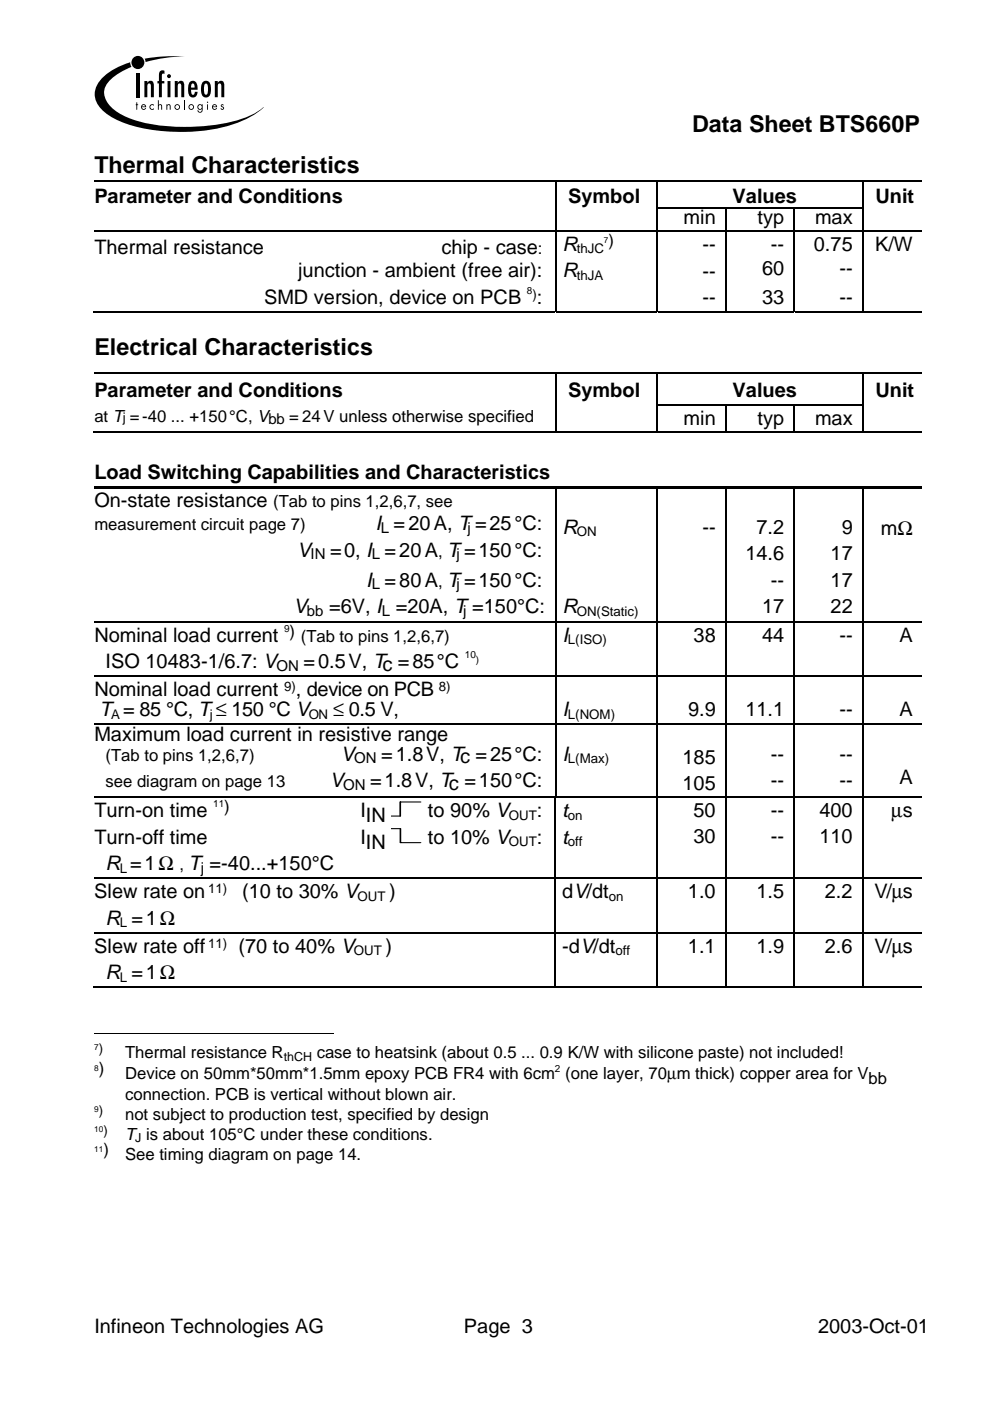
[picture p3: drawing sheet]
<svg xmlns="http://www.w3.org/2000/svg" width="210mm" height="297mm" viewBox="0 0 210 297" stroke-linecap="round" stroke-linejoin="round" font-family="sans-serif">
<g fill="#000">
<path d="M28.9 15.5h.7v5.1h-.7zM30.7 12.4a35.1 35.1 0 0 1 8.5-.4 30.5 30.5 0 0 0-8.3 1.2zM30.6 17.2h.6v.4a.77 .77 0 0 1 1.1-.4 .77 .77 0 0 1 .3 1.1v2.3h-.6v-2.6l-.4-.3a.59 .59 0 0 0-.4 .8v2.1h-.6zM33.9 15.2a.87 .87 0 0 1 1-.2v.7l-.3-.1-.3 .3v1.3h.5v.5h-.5v2.9h-.6v-2.9h-.3v-.5h.3v-1.5zM37.1 17.2h.6v.4a.77 .77 0 0 1 1-.4 .77 .77 0 0 1 .4 1.1v2.3h-.7v-2.6l-.3-.3a.59 .59 0 0 0-.4 .8v2.1h-.6zM45.5 17.2h.7v.4a.77 .77 0 0 1 1-.4 .77 .77 0 0 1 .4 1.1v2.3h-.7v-2.6l-.3-.3a.59 .59 0 0 0-.4 .8v2.1h-.7zM28.9 21.7h.2v.4h.2v.2h-.2v1h-.2v-1h-.1zM31.9 22.3l.6-.2 .1 .1v.3a.41 .41 0 0 0-.6-.1 .41 .41 0 0 0 0 .6 .41 .41 0 0 0 .6-.1v.3a.6 .6 0 0 1-.8-.1 .6 .6 0 0 1 .1-.8zM33.5 21.2h.2v1.1l.3-.2 .3 .2 .1 1h-.2v-.9l-.3-.1-.2 .2v.8h-.2zM35.3 22.1h.2v.2l.3-.2 .2 .1 .2 1.1h-.2v-.9l-.2-.1-.3 .2v.8h-.2zM46.9 22.2a.33 .33 0 0 1 .3-.1 .33 .33 0 0 1 .2 .2h-.4l.1 .2a.4 .4 0 0 1 .4 .3 .4 .4 0 0 1-.3 .5 .4 .4 0 0 1-.5-.3l.6 .1-.1-.3a.41 .41 0 0 1-.3-.6zM21.7 16.5a14.4 14.4 0 0 1 5.9-3.3l.3 1a9.8 9.8 0 0 0-5.7 4.4 4.2 4.2 0 0 0 1.7 4.4 20 20 0 0 0 11.1 3.7 38.2 38.2 0 0 0 18.3-2.3l2.6-1.7a18.9 18.9 0 0 1-10.1 4.6 39.8 39.8 0 0 1-19.8-1.3 9.9 9.9 0 0 1-5.5-4.3 4.4 4.4 0 0 1 1.2-5.2z"/>
<path d="M117.7 38.3h.2v.3h-.2zM139.3 38.3h.2v.3h-.2zM182.8 38.3h.3v.3h-.3zM117.7 43.9h.2v.3h-.2zM117.7 48.9h.2v.3h-.2zM139.3 43.9h.2v.3h-.2zM139.3 48.9h.2v.3h-.2zM153.8 43.9h.2v.3h-.2zM153.8 48.9h.2v.3h-.2zM168.3 43.9h.3v.3h-.3zM168.3 48.9h.3v.3h-.3zM182.8 43.9h.3v.3h-.3z"/>
<path d="M182.8 48.9h.3v.3h-.3zM117.7 79h.2v.3h-.2zM139.3 79h.2v.3h-.2zM182.8 79h.3v.3h-.3zM117.7 85.7h.2v.3h-.2zM139.3 85.7h.2v.3h-.2zM153.8 85.7h.2v.3h-.2zM168.3 85.7h.3v.3h-.3zM182.8 85.7h.3v.3h-.3zM20 103h98.2v.5h-98.2zM118.2 103h21.1v.5h-21.1zM139.3 103h56.1v.5h-56.1z"/>
<path d="M117.7 131.7h.2v.3h-.2zM139.3 131.7h.2v.3h-.2zM153.8 131.7h.2v.3h-.2zM168.3 131.7h.3v.3h-.3zM182.8 131.7h.3v.3h-.3zM117.7 143.3h.2v.3h-.2zM117.7 153.4h.2v.3h-.2zM139.3 143.3h.2v.3h-.2zM139.3 153.4h.2v.3h-.2zM153.8 143.3h.2v.3h-.2zM153.8 153.4h.2v.3h-.2zM168.3 143.3h.3v.3h-.3z"/>
<path d="M168.3 153.4h.3v.3h-.3zM182.8 143.3h.3v.3h-.3zM182.8 153.4h.3v.3h-.3zM117.6 168.9h.3v.3h-.3zM139.2 168.9h.3v.3h-.3zM153.8 168.9h.2v.3h-.2zM168.3 168.9h.2v.3h-.2zM182.8 168.9h.2v.3h-.2zM117.6 186.1h.3v.2h-.3zM117.6 197.6h.3v.3h-.3zM139.2 186.1h.3v.2h-.3zM139.2 197.6h.3v.3h-.3z"/>
<path d="M153.8 186.1h.2v.2h-.2zM153.8 197.6h.2v.3h-.2zM168.3 186.1h.2v.2h-.2zM168.3 197.6h.2v.3h-.2zM182.8 186.1h.2v.2h-.2zM182.8 197.6h.2v.3h-.2z"/>
<path d="M35.5 17.2h.6v3.4h-.6zM35.4 16.1a.45 .45 0 0 1 .9 0 .45 .45 0 0 1-.9 0z"/>
<path d="M40.7 17.8l.2-.1a.75 .75 0 0 1 .4 .9h-.8zM40.4 17.2a2.76 2.76 0 0 0 0 3.4 1.01 1.01 0 0 0 1.1-.1 1.01 1.01 0 0 0 .4-1h-.6l-.1 .5-.3 .1a1 1 0 0 1-.4-1.1l1.4-.1a1.57 1.57 0 0 0-1-1.8z"/>
<path d="M30.2 22.4l.3-.1 .3 .3h-.7zM30 22.3a.59 .59 0 0 0 .1 .9 .59 .59 0 0 0 .9-.2l-.2-.1-.2 .2a.37 .37 0 0 1-.5-.4h.9a.54 .54 0 0 0-.3-.6 .54 .54 0 0 0-.7 .2z"/>
<path d="M37.2 22.7a.41 .41 0 0 1 .8 0 .41 .41 0 0 1-.8 0zM37 22.7a.6 .6 0 0 0 1.2 0 .6 .6 0 0 0-1.2 0z"/>
<path d="M40.1 22.7a.45 .45 0 0 1 .9 0 .45 .45 0 0 1-.9 0zM39.9 22.7a.6 .6 0 0 0 1.2 0 .6 .6 0 0 0-1.2 0z"/>
<path d="M42 22.7a.4 .4 0 0 1 .8 0 .4 .4 0 0 1-.8 0zM42 22.3a.57 .57 0 0 0-.1 .8 .57 .57 0 0 0 .9 0 .44 .44 0 0 1-.1 .5 .44 .44 0 0 1-.5 .1l-.1-.3h-.2a.56 .56 0 0 0 .6 .5 .56 .56 0 0 0 .5-.7v-1.1h-.2v.2l-.4-.2z"/>
<path d="M43.4 17.9l.3-.2a1.31 1.31 0 0 1 .4 1.5l-.2 .7-.2 .2a1.3 1.3 0 0 1-.4-1.5zM42.9 17.5l-.3 1.4a1.5 1.5 0 0 0 1.1 1.8 1.32 1.32 0 0 0 1-1.8 1.51 1.51 0 0 0-1-1.8l-.5 .1z"/>
<path d="M43.9 22.1h.2v1.2h-.2zM43.9 21.7a.14 .14 0 0 1 .2 0 .14 .14 0 0 1-.2 0z"/>
<path d="M45.2 22.4l.3-.1 .3 .3h-.6zM45.1 22.3a.59 .59 0 0 0 0 .9 .59 .59 0 0 0 .9-.2l-.1-.1-.2 .2a.37 .37 0 0 1-.6-.4h.9a.54 .54 0 0 0-.3-.6 .54 .54 0 0 0-.6 .2z"/>
<circle cx="29.2" cy="13.3" r="1.38"/>
</g>
<path d="M39.1 21.2v2.1M20 219.1h50.8" fill="none" stroke="#000" stroke-width=".21"/>
<g fill="none" stroke="#000" stroke-width=".25">
<path d="M20 38.4h97.7M117.8 38.6v5.3M117.9 38.4h21.4M139.4 38.6v5.3M139.5 38.4h43.3M182.9 38.6v5.3M183.1 38.4h12.3M20 49.1h97.7M117.8 44.2v4.7M117.8 49.2v17M117.9 49.1h21.4M139.4 44.2v4.7"/>
<path d="M139.4 49.2v17M139.5 44h14.3M139.5 49.1h14.3M153.9 44.2v4.7M153.9 49.2v17M154 44h14.3M154 49.1h14.3M168.4 44.2v4.7M168.4 49.2v17M168.6 44h14.2M168.6 49.1h14.2M182.9 44.2v4.7"/>
<path d="M182.9 49.2v17M183.1 49.1h12.3M19.7 66.1h98M20 79.1h97.7M117.8 79.3v6.4M117.9 66.1h21.4M117.9 79.1h21.4M139.4 79.3v6.4M139.5 66.1h14.3M139.5 79.1h43.3M154 66.1h14.3M168.6 66.1h14.2"/>
<path d="M182.9 79.3v6.4M183.1 66.1h12.4M183.1 79.1h12.3M19.7 91.6h98M117.8 86v5.7M117.9 91.6h21.4M139.4 86v5.7M139.5 85.9h14.3M139.5 91.6h14.3M153.9 86v5.7M154 85.9h14.3M154 91.6h14.3"/>
<path d="M168.4 86v5.7M168.6 85.9h14.2M168.6 91.6h14.2M182.9 86v5.7M183.1 91.6h12.4M117.8 103.5v28.2M139.4 103.5v28.2M153.9 103.5v28.2M168.4 103.5v28.2M182.9 103.5v28.2M20 131.8h97.7M117.8 132v11.3"/>
<path d="M117.9 131.8h21.4M139.4 132v11.3M139.5 131.8h14.3M153.9 132v11.3M154 131.8h14.3M168.4 132v11.3M168.6 131.8h14.2M182.9 132v11.3M183.1 131.8h12.3M20 143.4h97.7M20 153.6h97.7M117.8 143.6v9.8"/>
<path d="M117.8 153.7v15.2M117.9 143.4h21.4M117.9 153.6h21.4M139.4 143.6v9.8M139.4 153.7v15.2M139.5 143.4h14.3M139.5 153.6h14.3M153.9 143.6v9.8M153.9 153.7v15.2M154 143.4h14.3M154 153.6h14.3M168.4 143.6v9.8"/>
<path d="M168.4 153.7v15.2M168.6 143.4h14.2M168.6 153.6h14.2M182.9 143.6v9.8M182.9 153.7v15.2M183.1 143.4h12.3M183.1 153.6h12.3M20 169h97.6M117.8 169.2v16.9M117.9 169h21.3M139.4 169.2v16.9M139.5 169h14.3"/>
<path d="M153.9 169.2v16.9M154 169h14.3M168.4 169.2v16.9M168.5 169h14.3M182.9 169.2v16.9M183 169h12.4M20 186.2h97.6M20 197.7h97.6M117.8 186.3v11.3M117.8 197.9v11.5M117.9 186.2h21.3M117.9 197.7h21.3"/>
<path d="M139.4 186.3v11.3M139.4 197.9v11.5M139.5 186.2h14.3M139.5 197.7h14.3M153.9 186.3v11.3M153.9 197.9v11.5M154 186.2h14.3M154 197.7h14.3M168.4 186.3v11.3M168.4 197.9v11.5M168.5 186.2h14.3M168.5 197.7h14.3"/>
<path d="M182.9 186.3v11.3M182.9 197.9v11.5M183 186.2h12.4M183 197.7h12.4M19.7 209.3h97.9M117.9 209.3h21.3M139.5 209.3h14.3M154 209.3h14.3M168.5 209.3h14.3M183 209.3h12.5"/>
</g>
<path d="M83 175.7h1.9M84.9 170v3h-1.9M84.9 175.7v3M84.9 178.7h4.3M84.9 170h4.3" fill="none" stroke="#000" stroke-width=".28"/>
<g font-size="4.9">
<text x="146.7" y="28">Data Sheet BTS660P</text>
<text x="20" y="36.7">Thermal Characteristics</text>
<text x="20" y="75.3">Electrical Characteristics</text>
</g>
<g font-size="4.2">
<text x="20" y="43">Parameter and Conditions</text>
<text x="120.5" y="43">Symbol</text>
<text x="144.9" y="47.6">min</text>
<text x="155.3" y="43">Values</text>
<text x="160.6" y="47.6">typ</text>
<text x="172.8" y="47.6">max</text>
<text x="185.6" y="43">Unit</text>
<text x="20" y="53.9">Thermal resistance</text>
<text x="93.6" y="53.9">chip - case</text>
<text x="119.2" y="53.2">R</text>
<text x="148.9" y="53.3">--</text>
<text x="163.4" y="53.3">--</text>
<text x="172.6" y="53.3">0.75</text>
<text x="185.5" y="53.2">K/W</text>
<text x="63.2" y="58.8">junction - ambient (free air):</text>
<text x="119.2" y="58.8">R</text>
<text x="148.9" y="58.9">--</text>
<text x="161.6" y="58.2">60</text>
<text x="178" y="58.2">--</text>
<text x="56" y="64.4">SMD version, device on PCB</text>
<text x="113.8" y="64.4">:</text>
<text x="148.9" y="64.4">--</text>
<text x="161.6" y="64.4">33</text>
<text x="178" y="64.4">--</text>
<text x="20" y="84.2">Parameter and Conditions</text>
<text x="120.5" y="84.2">Symbol</text>
<text x="155.3" y="84.2">Values</text>
<text x="185.6" y="84.2">Unit</text>
<text x="144.9" y="90.1">min</text>
<text x="160.6" y="90.1">typ</text>
<text x="172.8" y="90.1">max</text>
<text x="20" y="101.5">Load Switching Capabilities and Characteristics</text>
<text x="20" y="107.5">On-state resistance</text>
<text x="79.6" y="112.5">I =20A, T=25°C:</text>
<text x="119.2" y="113.2">R</text>
<text x="148.9" y="113.2">--</text>
<text x="160.4" y="113.2">7.2</text>
<text x="178.5" y="113.2">9</text>
<text x="186.8" y="113.5">mΩ</text>
<text x="63" y="118.1">V</text>
<text x="70" y="118.1">=0, I =20A T=150°C:</text>
<text x="158.1" y="118.8">14.6</text>
<text x="176.1" y="118.8">17</text>
<text x="77.7" y="124.4">I =80A T=150°C:</text>
<text x="163.5" y="124.4">--</text>
<text x="176.1" y="124.4">17</text>
<text x="62.3" y="130">V</text>
<text x="69.8" y="130">=6V, I =20A, T=150°C:</text>
<text x="119.2" y="130">R</text>
<text x="161.6" y="130">17</text>
<text x="176.1" y="130">22</text>
<text x="20" y="136.1">Nominal load current</text>
<text x="119.2" y="136.1">I</text>
<text x="147.1" y="136.1">38</text>
<text x="161.6" y="136.1">44</text>
<text x="178" y="136.1">--</text>
<text x="190.7" y="136.1">A</text>
<text x="22.4" y="141.7">ISO 10483-1/6.7: V</text>
<text x="64.4" y="141.7">=0.5V, Tc =85°C</text>
<text x="20" y="147.6">Nominal load current</text>
<text x="62.7" y="147.6">, device on PCB</text>
<text x="21.1" y="151.9">T = 85 °C, T≤ 150 °C V</text>
<text x="70.6" y="151.9">≤ 0.5 V,</text>
<text x="119.2" y="151.9">I</text>
<text x="145.9" y="151.9">9.9</text>
<text x="158.1" y="151.9">11.1</text>
<text x="178" y="151.9">--</text>
<text x="190.7" y="151.9">A</text>
<text x="20" y="157.1">Maximum load current in resistive range</text>
<text x="72.3" y="161.3">V</text>
<text x="80.8" y="161.3">=1.8V, Tc =25°C:</text>
<text x="119.2" y="161.3">I</text>
<text x="163.4" y="161.3">--</text>
<text x="178" y="161.3">--</text>
<text x="69.9" y="167">V</text>
<text x="78.5" y="167">=1.8V, Tc =150°C:</text>
<text x="144.7" y="162">185</text>
<text x="144.7" y="167.5">105</text>
<text x="163.4" y="166.8">--</text>
<text x="178" y="166.8">--</text>
<text x="190.7" y="166.3">A</text>
<text x="20" y="173.2">Turn-on time</text>
<text x="76.4" y="173.2">I</text>
<text x="90.7" y="173.3">to 90% V</text>
<text x="113.8" y="173.3">:</text>
<text x="119.2" y="173.2">t</text>
<text x="147" y="173.2">50</text>
<text x="163.4" y="173.2">--</text>
<text x="173.7" y="173.2">400</text>
<text x="189" y="173.2">µs</text>
<text x="20" y="178.9">Turn-off time</text>
<text x="76.4" y="178.9">IIN</text>
<text x="77.6" y="174.3">IN</text>
<text x="90.7" y="178.9">to 10% V</text>
<text x="113.8" y="178.9">:</text>
<text x="119.2" y="178.9">t</text>
<text x="147" y="178.7">30</text>
<text x="163.4" y="178.7">--</text>
<text x="173.7" y="178.7">110</text>
<text x="22.4" y="184.5">R =1Ω</text>
<text x="40" y="184.5">T =-40...+150°C</text>
<text x="20" y="190.4">Slew rate on</text>
<text x="51.3" y="190.4">(10 to 30% V</text>
<text x="82.5" y="190.4">)</text>
<text x="119.2" y="190.4">dV/dt</text>
<text x="145.9" y="190.4">1.0</text>
<text x="160.4" y="190.4">1.5</text>
<text x="174.9" y="190.4">2.2</text>
<text x="185.4" y="190.4">V/µs</text>
<text x="22.4" y="196.1">R =1Ω</text>
<text x="20" y="202">Slew rate off</text>
<text x="50.6" y="202">(70 to 40% V</text>
<text x="81.8" y="202">)</text>
<text x="119.2" y="202">-dV/dt</text>
<text x="145.9" y="202">1.1</text>
<text x="160.4" y="202">1.9</text>
<text x="174.9" y="202">2.6</text>
<text x="185.4" y="202">V/µs</text>
<text x="22.4" y="207.6">R =1Ω</text>
<text x="20" y="282.7">Infineon Technologies AG</text>
<text x="98.4" y="282.7">Page 3</text>
<text x="173.5" y="282.7">2003-Oct-01</text>
</g>
<g font-size="3.5">
<text x="114" y="53.9">:</text>
<text x="129" y="52.1">)</text>
<text x="20" y="89.5">at T = -40 ... +150°C, Vbb = 24V unless otherwise specified</text>
<text x="57.9" y="107.5">(Tab to pins 1,2,6,7, see</text>
<text x="20" y="112.5">measurement circuit page 7)</text>
<text x="92.9" y="118.1">,</text>
<text x="92.9" y="124.4">,</text>
<text x="61.4" y="135">)</text>
<text x="63.8" y="136.1">(Tab to pins 1,2,6,7)</text>
<text x="22.4" y="161.3">(Tab to pins 1,2,6,7)</text>
<text x="22.4" y="167">see diagram on page 13</text>
<text x="47.6" y="172.2">)</text>
<text x="38" y="184.5">,</text>
<text x="21" y="227.7">)</text>
<text x="26.5" y="224.4">Thermal resistance R</text>
<text x="67.2" y="224.4">case to heatsink (about 0.5 ... 0.9 K/W with silicone paste) not included!</text>
<text x="26.5" y="228.7">Device on 50mm*50mm*1.5mm epoxy PCB FR4 with 6cm (one layer, 70µm thick) copper area for V</text>
<text x="26.5" y="233.2">connection. PCB is vertical without blown air.</text>
<text x="184.2" y="229.8">bb</text>
<text x="26.5" y="237.4">not subject to production test, specified by design</text>
<text x="21.9" y="244.9">)</text>
<text x="26.5" y="241.7">T is about 105°C under these conditions.</text>
<text x="26.5" y="245.9">See timing diagram on page 14.</text>
</g>
<g font-size="3.2">
<text x="80.8" y="113">L</text>
<text x="99.1" y="113">j</text>
<text x="65.8" y="118.6">IN</text>
<text x="78.8" y="118.6">L</text>
<text x="96.8" y="118.6">j</text>
<text x="78.8" y="124.9">L</text>
<text x="96.8" y="124.9">j</text>
<text x="65.1" y="130.6">bb</text>
<text x="81" y="130.6">L</text>
<text x="98.2" y="130.6">j</text>
<text x="58.6" y="142.2">ON</text>
<text x="75.1" y="161.9">ON</text>
<text x="72.7" y="167.5">ON</text>
<text x="42.6" y="185">j</text>
</g>
<g font-size="2.8">
<text x="122.3" y="53.7">thJC</text>
<text x="122.3" y="59.4">thJA</text>
<text x="112.9" y="63.3">)</text>
<text x="26.1" y="89.5">j</text>
<text x="122.3" y="113.7">ON</text>
<text x="122.3" y="130.6">ON(Static)</text>
<text x="120.4" y="136.6">L(ISO)</text>
<text x="60.2" y="146.6">9)</text>
<text x="93" y="146.6">8)</text>
<text x="23.6" y="152.4">A</text>
<text x="44.5" y="152.4">j</text>
<text x="65.5" y="152.4">ON</text>
<text x="120.4" y="152.4">L(NOM)</text>
<text x="120.4" y="161.9">L(Max)</text>
<text x="107.9" y="173.8">OUT</text>
<text x="120.4" y="173.8">on</text>
<text x="107.9" y="179.4">OUT</text>
<text x="120.4" y="179.4">off</text>
<text x="25.4" y="185">L</text>
<text x="44.1" y="189.4">11)</text>
<text x="75.8" y="191">OUT</text>
<text x="129.1" y="191">on</text>
<text x="25.4" y="196.6">L</text>
<text x="44.1" y="200.9">11)</text>
<text x="75" y="202.5">OUT</text>
<text x="130.5" y="202.5">off</text>
<text x="25.4" y="208.1">L</text>
<text x="21" y="223.3">)</text>
<text x="21" y="236.4">)</text>
<text x="21.9" y="240.6">)</text>
</g>
<g font-size="2.6">
<text x="60.1" y="224.9">thCH</text>
<text x="28.7" y="242.2">J</text>
</g>
<g font-size="2.1">
<text x="111.7" y="62.3">8</text>
<text x="60.2" y="134">9</text>
<text x="98.6" y="139.6">10</text>
<text x="100.9" y="140.7">)</text>
<text x="45.2" y="171.1">11</text>
<text x="117.7" y="227.3">2</text>
</g>
<g font-size="1.8">
<text x="128.1" y="51.4">7</text>
<text x="20" y="222.6">7</text>
<text x="20" y="227">8</text>
<text x="20" y="235.7">9</text>
<text x="20" y="239.9">10</text>
<text x="20" y="244.2">11</text>
</g>
</svg>
